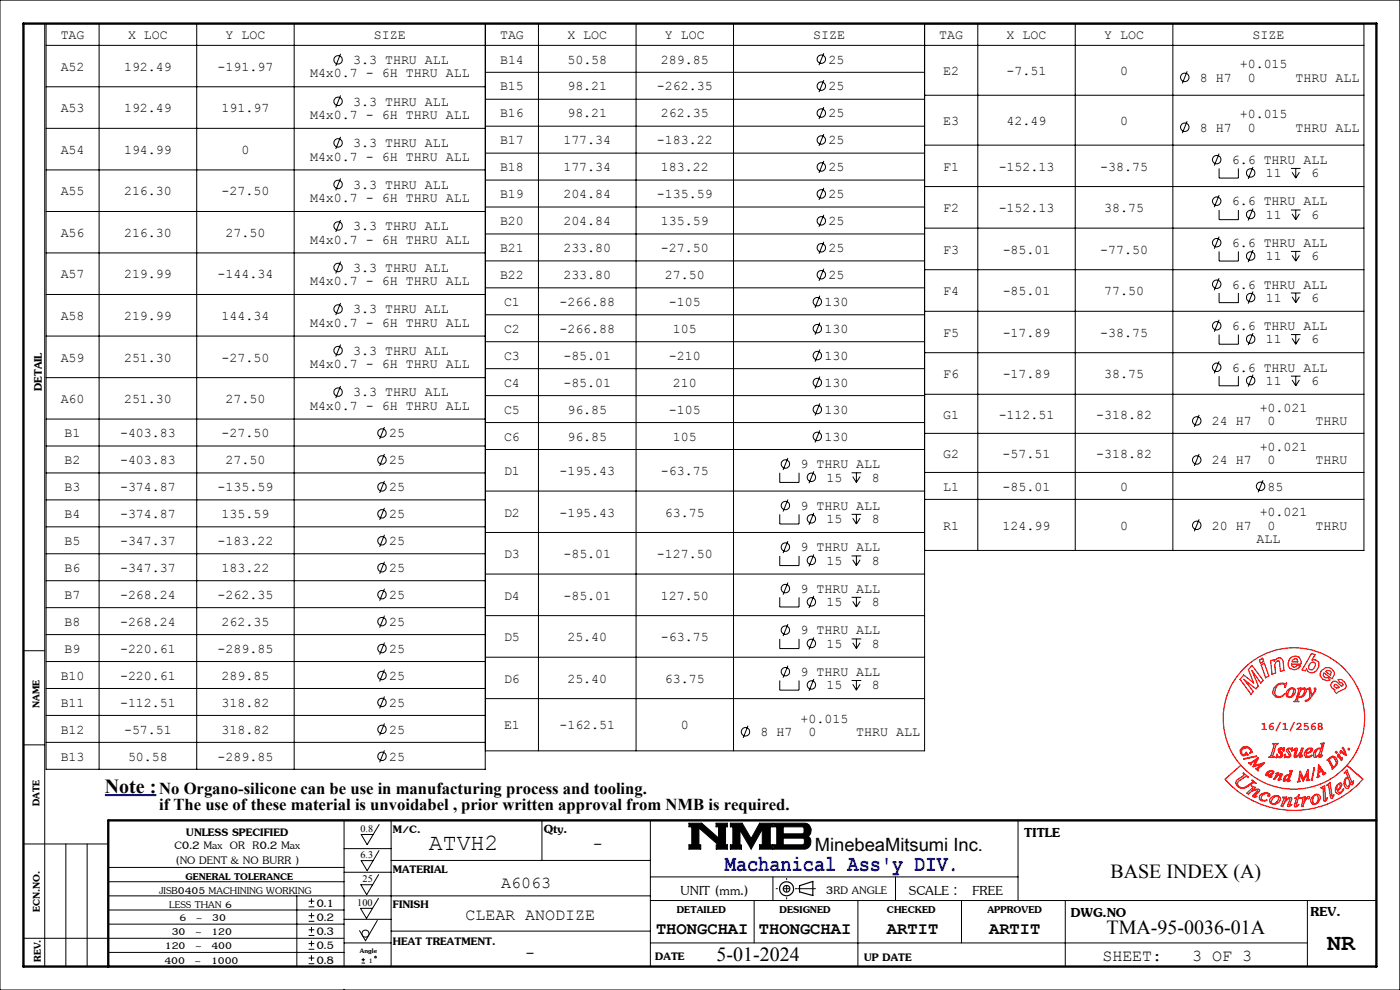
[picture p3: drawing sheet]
<svg xmlns="http://www.w3.org/2000/svg" width="297mm" height="210mm" viewBox="0 0 297 210" stroke-linecap="round" stroke-linejoin="round" font-family="sans-serif">
<g fill="none" stroke="#000" stroke-width=".21">
<path d="M0 0h297v210h-297zM9.5 5v200M9.8 18.4h93.1M9.8 9.6h279.5M21 5v158.2M41.7 5v158.2M62.4 5v158.2M72.2 11.4l-1 2.6M103 5v154.3h93.1v-154.3h-186.3v158.2h93.1v-158.2M103 15.3h93.1M114.2 5v154.3M134.9 5v154.3"/>
<path d="M155.6 5v154.3M174.8 11.3l-1.1 2.5M174.8 17l-1.1 2.5M196.1 5h93.2v111.8h-93.2M207.4 5v111.8M228.1 5v111.8M248.8 5v111.8M251.8 15.1l-1 2.6M9.8 27.2h93.1M9.8 36h93.1M72.2 20.2l-1 2.6M72.2 29l-1 2.6"/>
<path d="M72.2 37.8l-1 2.6M103 21.1h93.1M103 26.8h93.1M103 32.5h93.1M103 38.2h93.1M174.8 22.7l-1.1 2.6M174.8 28.4l-1.1 2.6M174.8 34.1l-1.1 2.6M174.8 39.9l-1.1 2.5M196.1 20.2h93.2M196.1 30.8h93.2M196.1 39.6h93.2"/>
<path d="M251.8 25.7l-1 2.5M258.6 35.7v2.1h4.1v-2.1M258.6 32.6l-1 2.5M265.8 35.4l-1 2.6M273.9 35.7h2M274.1 36.5l.8 1.3M274.9 35.7v2.1M275.7 36.5l-.8 1.3M9.8 44.9h93.1M9.8 53.6h93.1M72.2 46.7l-1 2.5M72.2 55.5l-1 2.5"/>
<path d="M103 43.9h93.1M103 49.6h93.1M103 55.3h93.1M174.8 45.6l-1.1 2.5M174.8 51.3l-1.1 2.5M174.8 57l-1.1 2.6M196.1 48.4h93.2M196.1 57.2h93.2M258.6 44.5v2.1h4.1v-2.1M258.6 53.3v2.1h4.1v-2.1M258.6 41.4l-1 2.5M258.6 50.2l-1 2.6"/>
<path d="M258.6 59l-1 2.6M265.8 44.2l-1 2.6M265.8 53l-1 2.6M273.9 44.5h2M273.9 53.3h2M274.1 45.4l.8 1.2M274.1 54.2l.8 1.2M274.9 44.5v2.1M274.9 53.3v2.1M275.7 45.4l-.8 1.2M275.7 54.2l-.8 1.2M9.8 62.5h93.1"/>
<path d="M9.8 71.3h93.1M72.2 64.3l-1 2.5M72.2 73.1l-1 2.5M103 61.1h93.1M103 66.8h93.1M103 72.5h93.1M103 78.2h93.1M173.9 62.7l-1 2.6M173.9 68.4l-1 2.6M173.9 74.1l-1 2.6M173.9 79.9l-1 2.5M196.1 66h93.2"/>
<path d="M196.1 74.8h93.2M258.6 62.2v2h4.1v-2M258.6 71v2h4.1v-2M258.6 79.8v2h4.1v-2M258.6 67.8l-1 2.6M258.6 76.7l-1 2.5M265.8 61.8l-1 2.6M265.8 70.7l-1 2.5M265.8 79.5l-1 2.5M273.9 62.2h2M273.9 71h2M273.9 79.8h2"/>
<path d="M274.1 63l.8 1.2M274.1 71.8l.8 1.2M274.9 62.2v2M274.9 71v2M274.9 79.8v2M275.7 63l-.8 1.2M275.7 71.8l-.8 1.2M9.8 80.1h93.1M9.8 88.9h93.1M9.8 94.6h93.1M72.2 81.9l-1 2.5M81.6 90.6l-1.1 2.5"/>
<path d="M81.6 96.3l-1.1 2.5M103 83.9h93.1M103 89.6h93.1M103 95.3h93.1M167.1 97.1l-1 2.6M172.6 100l-1 2.5M173.9 85.6l-1 2.6M173.9 91.3l-1 2.6M196.1 83.6h93.2M196.1 91.9h93.2M254.4 88l-1 2.5M254.4 96.3l-1 2.5"/>
<path d="M274.1 80.6l.8 1.2M275.7 80.6l-.8 1.2M9.8 100.3h93.1M9.8 106h93.1M9.8 111.8h93.1M9.8 117.5h93.1M81.6 102l-1.1 2.6M81.6 107.7l-1.1 2.6M81.6 113.4l-1.1 2.6M81.6 119.2l-1.1 2.5M103 104.2h93.1M103 113h93.1"/>
<path d="M165.4 100.3v2h4.1v-2M165.4 109.1v2.1h4.1v-2.1M165.4 117.9v2.1h4.1v-2.1M167.1 106l-1 2.5M167.1 114.8l-1 2.5M172.6 108.8l-1 2.5M172.6 117.6l-1 2.5M180.7 100.3h2M180.7 109.1h2M180.7 117.9h2M180.9 101.1l.8 1.2M180.9 109.9l.8 1.3"/>
<path d="M180.9 118.7l.8 1.3M181.7 100.3v2M181.7 109.1v2.1M181.7 117.9v2.1M182.5 101.1l-.8 1.2M182.5 109.9l-.8 1.3M182.5 118.7l-.8 1.3M196.1 100.2h93.2M196.1 105.9h93.2M254.4 110.2l-1 2.5M267.9 101.9l-1 2.5M5 138h4.5"/>
<path d="M9.8 123.2h93.1M9.8 128.9h93.1M9.8 134.6h93.1M81.6 124.9l-1.1 2.5M81.6 130.6l-1.1 2.5M81.6 136.3l-1.1 2.5M103 121.8h93.1M103 130.6h93.1M103 139.4h93.1M165.4 126.7v2.1h4.1v-2.1M165.4 135.5v2.1h4.1v-2.1M167.1 123.6l-1 2.5"/>
<path d="M167.1 132.4l-1 2.5M172.6 126.4l-1 2.6M172.6 135.2l-1 2.6M180.7 126.7h2M180.7 135.5h2M180.9 127.6l.8 1.2M180.9 136.3l.8 1.3M181.7 126.7v2.1M181.7 135.5v2.1M182.5 127.6l-.8 1.2M182.5 136.3l-.8 1.3M5 158h4.5"/>
<path d="M9.8 140.3h93.1M9.8 146h93.1M9.8 151.8h93.1M9.8 157.5h93.1M81.6 142l-1.1 2.6M81.6 147.7l-1.1 2.6M81.6 153.4l-1.1 2.6M81.6 159.2l-1.1 2.5M103 148.2h93.1M158.7 153.9l-1 2.6M165.4 144.3v2.1h4.1v-2.1M167.1 141.2l-1 2.5"/>
<path d="M172.6 144l-1 2.6M180.7 144.3h2M180.9 145.2l.8 1.2M181.7 144.3v2.1M182.5 145.2l-.8 1.2M5 179h18M14 179v26M18.5 179v26M73 174v31M80.4 174.9l-2.5 4.3-1.3-2.2h2.6M83 174v31M115 174v8.5"/>
<path d="M138 174v31M146.2 174.6h2.7l3.5 3.2v-2.4h-.5v-.8h2.4v.8h-.4v3.8h.4v.9h-2.4v-.9h.5l-4.1-3.6v3.6h.4v.9h-2.5v-.9h.6v-3.8h-.6zM154.9 174.6h2.5l1.9 3.3 1.8-3.3h2.8v.8h-.5v3.8h.5v.9h-2.8v-.9h.6v-3.3l-2.4 4.2-2.3-4v3.2h.3v.8h-2.4v-.9h.6v-3.8h-.6zM164.1 174.6l7.2 .1a1.6 1.6 0 0 1 .4 2.5l-.4 .2a1.48 1.48 0 0 1 .7 1.6 1.48 1.48 0 0 1-1.4 1.1h-6.5v-.9h.7v-3.8h-.7zM166.2 175.4h4.2l.2 .3v.9l-.3 .3h-4.1zM166.2 177.8h4.2l.2 .3v.9l-.3 .2h-4.1zM216 174v17M5 199h68M22.9 184h50.1M23 190h115M23 196h50M23 193h50"/>
<path d="M23 187h50M63 190v15M65.5 192.4h1.2M65.5 191.2h1.2M65.5 195.4h1.2M65.5 194.2h1.2M65.5 198.4h1.2M65.5 197.2h1.2M66.1 190.6v1.2M66.1 193.6v1.2M66.1 196.6v1.2M66.1 199.6v1.2"/>
<path d="M73 195h10M73 185h10M73 180h10M80 195.3l-2.5 4.3-1.2-2.2M80.3 190.6l-2.5 4.2-1.3-2.1h2.5M80.3 185.5l-2.5 4.3-1.2-2.1h2.5M80.4 180.4l-2.5 4.3-1.3-2.1h2.6M83 197.5h55M83 182.5h55M138 186h78M138 191h154M160 191v9"/>
<path d="M164 186v5M182 191v14M190 186v5M204 191v9M226 191v14M277.4 191v14M23 202h50M65.5 201.4h1.2M65.5 200.2h1.2M65.5 204.4h1.2M65.5 203.2h1.2M66.1 202.6v1.2"/>
<path d="M73 200h10M76.7 204.3h.7M76.7 203.6h.7M77 203.2v.7M138 200h139.4"/>
<circle cx="71.7" cy="12.7" r=".89"/>
<circle cx="174.2" cy="18.3" r=".89"/>
<circle cx="174.2" cy="12.6" r=".89"/>
<circle cx="251.3" cy="16.4" r=".9"/>
<circle cx="71.7" cy="30.3" r=".9"/>
<circle cx="71.7" cy="39.1" r=".9"/>
<circle cx="71.7" cy="21.5" r=".89"/>
<circle cx="174.2" cy="29.7" r=".9"/>
<circle cx="174.2" cy="35.4" r=".9"/>
<circle cx="174.2" cy="24" r=".89"/>
<circle cx="251.3" cy="27" r=".9"/>
<circle cx="258.1" cy="33.9" r=".89"/>
<circle cx="265.3" cy="36.7" r=".89"/>
<circle cx="71.7" cy="56.8" r=".89"/>
<circle cx="71.7" cy="47.9" r=".89"/>
<circle cx="174.2" cy="46.9" r=".9"/>
<circle cx="174.2" cy="52.6" r=".9"/>
<circle cx="174.2" cy="41.1" r=".9"/>
<circle cx="174.2" cy="58.3" r=".9"/>
<circle cx="258.1" cy="51.5" r=".9"/>
<circle cx="258.1" cy="42.7" r=".89"/>
<circle cx="265.3" cy="54.3" r=".9"/>
<circle cx="265.3" cy="45.5" r=".89"/>
<circle cx="71.7" cy="65.6" r=".9"/>
<circle cx="71.7" cy="74.4" r=".9"/>
<circle cx="173.4" cy="64" r=".9"/>
<circle cx="173.4" cy="69.7" r=".9"/>
<circle cx="173.4" cy="75.4" r=".9"/>
<circle cx="258.1" cy="60.3" r=".9"/>
<circle cx="258.1" cy="69.1" r=".89"/>
<circle cx="258.1" cy="77.9" r=".89"/>
<circle cx="265.3" cy="63.1" r=".9"/>
<circle cx="265.3" cy="71.9" r=".89"/>
<circle cx="71.7" cy="83.2" r=".89"/>
<circle cx="81" cy="91.9" r=".89"/>
<circle cx="81" cy="97.6" r=".89"/>
<circle cx="166.6" cy="98.4" r=".9"/>
<circle cx="173.4" cy="92.6" r=".9"/>
<circle cx="173.4" cy="81.1" r=".9"/>
<circle cx="173.4" cy="86.9" r=".9"/>
<circle cx="253.9" cy="89.3" r=".89"/>
<circle cx="253.9" cy="97.6" r=".89"/>
<circle cx="265.3" cy="80.7" r=".89"/>
<circle cx="81" cy="109" r=".89"/>
<circle cx="81" cy="103.3" r=".89"/>
<circle cx="81" cy="114.7" r=".89"/>
<circle cx="166.6" cy="107.2" r=".89"/>
<circle cx="166.6" cy="116.1" r=".89"/>
<circle cx="172.1" cy="101.2" r=".9"/>
<circle cx="172.1" cy="118.9" r=".89"/>
<circle cx="172.1" cy="110.1" r=".89"/>
<circle cx="253.9" cy="111.4" r=".89"/>
<circle cx="267.4" cy="103.2" r=".9"/>
<circle cx="81" cy="120.4" r=".89"/>
<circle cx="81" cy="126.1" r=".89"/>
<circle cx="81" cy="131.9" r=".89"/>
<circle cx="81" cy="137.6" r=".89"/>
<circle cx="166.6" cy="133.7" r=".9"/>
<circle cx="166.6" cy="124.9" r=".9"/>
<circle cx="172.1" cy="127.7" r=".9"/>
<circle cx="172.1" cy="136.5" r=".9"/>
<circle cx="81" cy="154.7" r=".89"/>
<circle cx="81" cy="143.3" r=".89"/>
<circle cx="81" cy="149" r=".89"/>
<circle cx="158.1" cy="155.2" r=".9"/>
<circle cx="166.6" cy="142.5" r=".89"/>
<circle cx="172.1" cy="145.3" r=".89"/>
<circle cx="81" cy="160.4" r=".89"/>
<circle cx="77.5" cy="198.1" r=".75"/>
<circle cx="79.7" cy="203" r=".17"/>
</g>
<g fill="none" stroke="#000" stroke-width=".25">
<path d="M169.6 187.9l2.8-.9v3l-2.8-.8z"/>
<circle cx="166.9" cy="188.5" r=".7"/>
<circle cx="166.9" cy="188.5" r="1.48"/>
</g>
<g fill="none" stroke="#f00" stroke-width=".25">
<path d="M273.6 139.7l.5-.4 .7-.1 .8 .2 .4 1v.5h-2l.1 .4 .5 .3 .6-.5 .7 .2-.5 .5-.8 .3-.9-.3-.4-.5-.1-.5zM274.2 140l.6-.3 .4 .1 .1 .6h-1.2zM278.2 138.6l.8 .3-.7 1.1h.9l.6 .5v.9l-.6 1-.6 .3h-.7l-.4-.3-.4-.5-.2 .4-.7-.2zM263.6 158.5l.9-.2a1.82 1.82 0 0 1 1.2 1.3l-.6 .2 .3-.5-.2-.3-.5-.4-.9 .2-.4 .4 .1 .8 .2 .1 .7-.3v-.2l.4 .6-.3-.2-.7 .4-.6-.6-.1-.6zM265.6 141.1l2.4 3.2-.5 .6-1.9-2.7 1.3 3.3-.5 .6-2.5-2 2 2.6-.5 .5-2.3-3.1 .7-.9 2.2 1.7-1.2-2.8zM267.2 140l.7-.4 .2 .7-.7 .4zM267.5 141.1l.7-.4 1 2.7-.7 .4zM269.6 140.2l.7-.3v.4l.9-.7h.5a2.85 2.85 0 0 1 .7 2.6l-.8 .2-.1-1.6a.43 .43 0 0 0-.1-.5 .43 .43 0 0 0-.5 0l-.4 .6 .1 1.9-.8 .2zM270 157.7h1.1l-.4 .4-.6 2-.1 .3 .4 .2h-1.3l.5-.3 .6-2 .1-.4zM271 145.2l1-.3h.9l-.3 .9a.67 .67 0 0 0-.2-.7 .67 .67 0 0 0-.8 0 1.69 1.69 0 0 0-.9 2.4 1.34 1.34 0 0 0 1.9-.3l-.5 .5-.8 .3-.6-.1-.5-.5-.2-.6 .2-.8zM271.4 158.8l1.1-.1-.2 .6-.1-.3-.4-.2-.3 .2 .6 1.1a.84 .84 0 0 1-1.2 .5l-.1 .1 .1-.7 .1 .4 .4 .2 .4-.2v-.3l-.6-.8zM273.1 158.8l1.1-.1-.1 .6-.2-.3-.3-.2-.3 .2 .6 1.1a.84 .84 0 0 1-1.3 .5l-.1 .1 .1-.7 .2 .4 .4 .2 .3-.2v-.3l-.6-.8z"/>
<path d="M273.2 146.4a.87 .87 0 0 1 .9-.5 .87 .87 0 0 1 .7 .7 1.43 1.43 0 0 1-1.3 1.4l-.4-.2a1.04 1.04 0 0 1 .1-1.4zM273.7 146.2l.4-.2 .3 .2a1.47 1.47 0 0 1-.8 1.6l-.3-.1a1.51 1.51 0 0 1 .4-1.5zM274.6 158.9l.4-.2 .2 .1-.4 1.6a2.08 2.08 0 0 0 1.3-1.7h.3l-.5 1.7 .5-.2-.5 .5h-.2l.2-1.1-.7 .9-.6 .2a1.69 1.69 0 0 1 .2-1.6v-.2l-.3 .3zM275.2 146v.1M275.2 146.1l.8-.2-.2 .5 .4-.3 .4-.2a.49 .49 0 0 1 .5 .6 1.31 1.31 0 0 1-1.7 1.3l-.2 .8 .3 .2h-1l.4-.3 .6-2.1v-.3zM275.9 146.4l.6-.3a.59 .59 0 0 1 .2 .8l-.4 .7-.7 .2-.1-.1zM277.1 159.1a.83 .83 0 0 1 1.4-.1 1.55 1.55 0 0 1-1.4 .9l.1 .4 .3 .2 .9-.3-1 .5-.5-.1a1.09 1.09 0 0 1 .2-1.5zM277.3 146.1l.7-.2 .2 1.7 .8-1.2a.25 .25 0 0 1-.2-.2 .25 .25 0 0 1 .2-.3l.1 .1a2.95 2.95 0 0 1-1.3 2.3l-.8 .5-.1-.1 .2-.2 .2 .1 .6-.7-.2-1.6zM277.4 159.1l.6-.3 .2 .2a1.16 1.16 0 0 1-1.1 .7zM278 140.7l.3-.2 .4-.1 .3 .3v.5l-.3 .7-.4 .2h-.3l-.4-.3v-.5zM279.5 158.9l.4-.1 .2 .1a1.43 1.43 0 0 1-1 1.5 .83 .83 0 0 1 .2-1.1zM280.2 157.7l.7-.1-.8 2.8 .5-.2-.2 .3-.4 .2-.2-.2 .1-.5-.3 .4-.6 .3a.76 .76 0 0 1-.2-1.3l.6-.6a.63 .63 0 0 1 .8 0l.2-.7a.22 .22 0 0 0 .1-.3 .22 .22 0 0 0-.3 0z"/>
<path d="M280.3 142.3l.9-.7a1.44 1.44 0 0 1 1.9 1.5l-.6 .9-1.6-1.2-.2 .4 .3 .5h.7l.5 .5-.7 .2-.9-.3-.5-.7v-.6zM281.2 142.4l.4-.2 .6 .1 .2 .3-.2 .6zM282.6 144.7a.97 .97 0 0 1 1.5 .4l.5 .5 .2-.1v-.5l-.5-.2-.5-.7h.8l.7 .6 .3 .7a1.68 1.68 0 0 1-1.4 1.2l-.7 .5-.4-.6 .2-.2-.8-.5-.2-.5zM283.1 145.2a1.1 1.1 0 0 1 1.1 .6l-.6 .2-.5-.3zM283.4 159.4l.3 .2-.2 .2-.2-.2zM284.8 158.6l.1-.1a2.17 2.17 0 0 1 .6 1.8l-1.1-.7-.1 .2 .1-.6 1 .6zM286.1 158.7l.2 .1-.1 .3-.2-.1zM263.2 162.3a15 15 0 0 1 .9-20.7 15 15 0 0 1 20.8 0 15 15 0 0 1 .9 20.7M263.2 162.3a15.1 15.1 0 0 0 22.6 0M263.2 162.3l-3.3 3a19.5 19.5 0 0 0 29.2 0l-3.4-3M263.7 164l1.2 .8-.6-.1-1.2 .7a.82 .82 0 0 0-.6 .9 .82 .82 0 0 0 .7 .7 2.73 2.73 0 0 0 2.4-1l.2-.2-.2-.3 .9 .6h-.6l-1.2 .7a1.51 1.51 0 0 1-1.5 .4 1.51 1.51 0 0 1-1.1-1.2l.4-.6 1.4-1zM263.8 160.9l2.7-.5 .1 .1-2.7 .5z"/>
<path d="M264.9 161.8h.4l1.6-1.1-.7 1.7 2.1-.6-1.5 1.4 .1 .3-.6-.5h.3l1-.9-1.7 .6 .6-1.5-1.1 .8-.1 .2zM265.5 166.7l.8 .3-.7 .7 .3-.1a1.08 1.08 0 0 1 1.3 0v.2l-1.1 1.1h.6l-.9 .1-.1-.2 1.1-1.2a2.19 2.19 0 0 0-2 .8l-.3-.1 1-1a.31 .31 0 0 0 .2-.3 .31 .31 0 0 0-.2-.3zM267.6 168.4a1.35 1.35 0 0 1 1.8 .2l-.2 .4a.25 .25 0 0 1-.2-.3 .25 .25 0 0 1 .2-.2l-.1-.1a1.16 1.16 0 0 0-1.6 1.1 1.24 1.24 0 0 0 1.3 .2l-.5 .2h-.7l-.4-.3-.1-.6zM269.1 163.6l.9-.1 .3 .2-.7 1 .2 .1h-.6l.3-.4-1 .1v-.3zM269.3 163.8l.2-.2 .4 .1a.94 .94 0 0 1-1.1 .7zM269.7 169.2a1.06 1.06 0 0 1 1.1-.5 1.06 1.06 0 0 1 .8 .9 1.4 1.4 0 0 1-2.1 .7l-.2-.6zM270.1 169.2l.4-.3h.5l.3 .2a1.3 1.3 0 0 1-1.3 1.4l-.3-.2v-.3zM270.7 164.1l.6-.2-.3 .6 .4-.3 .6-.1v.1l-.5 1.1h.3l-.6 .2 .5-1.2a1.46 1.46 0 0 0-1.2 .9l-.3 .1 .7-1.2zM272.1 169.1l.8-.1-.3 1 .2-.3a1.24 1.24 0 0 1 1.2-.5v.4l-.5 1.3 .6-.2-.8 .4-.1-.2 .4-1.5a2.04 2.04 0 0 0-1.4 1.6l-.4-.1 .7-1.6zM272.9 164.6l.3-.1 .2 .2a.93 .93 0 0 1-.9 .8zM273.6 163.5h.5l-.7 2.1h.3l-.6 .2 .1-.5-.9 .4-.1-.3 .3-.7 .4-.3h.6l.3-.6zM274.7 169.3l.5-.3 .3-.4-.1 .6h.5l-.1 .1-.4 .1-.4 1.5 .6-.2-.8 .5h-.1l-.1-.4 .4-1.4z"/>
<path d="M275.8 163.6l-.3 2-.3 .3 .6-.1-.1-.2 .1-1.3 .7 1.4 .7-1.7 .1 1.3-.2 .3 .7-.1-.2-.2-.1-2-1 1.9-.6-1.6M276 169.2l.9-.2-.3 1.1a1.42 1.42 0 0 1 1.2-1.2l-.1 .5-.3-.1-.5 .4-.4 1.4h-.4l.3-1.7zM278.6 168.9a.85 .85 0 0 1 1.5 0 1.43 1.43 0 0 1-1.6 1.7l-.4-.4a1.29 1.29 0 0 1 .5-1.3zM278.8 162.8h.1l-.7 2.8zM278.8 168.8l.3-.2 .4 .1a1.4 1.4 0 0 1-.5 1.8h-.3a1.57 1.57 0 0 1 .1-1.7zM279.7 162.3l1.3 1.6 .2 .2-.5 .3-.3-.7h-.2l-.5 .3v.5l.3 .2-.6 .3zM279.8 162.8l.4 .6-.3 .3zM280.2 167.1l.8-.4 .2 3 .4-.4-.5 .7-.3-.3-.1-2.6zM281.4 166.6l.8-.6 .4 3 .4-.4-.4 .8-.3-.1-.4-2.8zM281.5 161.2l1.3-.8 .6 .3 .4 .8-.1 .6-1.1 1.1v-.4l-.8-1.4zM281.8 161.3v.1M282.1 160.9l.7-.3 .3 .3 .4 .9-.3 .6-.3 .3-.9-1.5z"/>
<path d="M283.7 166.5l.6-.4 .3 .1a1.67 1.67 0 0 1-.9 1.6l.4 .3 .4-.1 .5-.7a1.27 1.27 0 0 1-1 1.2 1.21 1.21 0 0 1-.3-2zM283.7 166.6l.5-.3a.92 .92 0 0 1-.5 1.4l-.1-.7zM283.9 160.3l-.1 .3v-.7l.2 .1 .6 1 .1-.3h.1l-.2 .7-.7-1M285.6 165.1l.3-.1a1.46 1.46 0 0 1 .2 1.8l-.2 .1a1.31 1.31 0 0 1-.3-1.8zM285.7 163.3l1.2 2.8 .3-.5-.1 .4-.3 .5-.2-.1-.2-.5v.6l-.3 .6a.47 .47 0 0 1-.7-.1 1.58 1.58 0 0 1 .3-2.1h.3l-.3-.8a.23 .23 0 0 0-.2-.2 .23 .23 0 0 0-.3 .2z"/>
</g>
<path d="M164.6 188.5h4.4M166.9 186.3v4.4" fill="none" stroke="#000" stroke-width=".21" stroke-dasharray="15.2 1.3 1.3 1.3" stroke-dashoffset="15"/>
<path d="M169.2 188.5h3.8" fill="none" stroke="#000" stroke-width=".21" stroke-dasharray="15.2 1.3 1.3 1.3"/>
<path d="M5 5h287v200h-287zM292 174h-269v31M73 210v.1" fill="none" stroke="#000" stroke-width=".5"/>
<g fill="#000">
<path d="M146.2 174.6v.8h.6v3.8h-.6v.9h2.5v-.9h-.4v-3.6l4.1 3.6h-.5v.9h2.4v-.9h-.4v-3.8h.4v-.8h-2.4v.8h.5v2.4l-3.5-3.2zM154.9 174.6v.8h.6v3.8h-.6v.9h2.4v-.8h-.3v-3.2l2.3 4 2.4-4.2v3.3h-.6v.9h2.8v-.9h-.5v-3.8h.5v-.8h-2.8l-1.8 3.3-1.9-3.3z" fill-rule="evenodd"/>
<path d="M166.2 177.8h4.2l.2 .3v.8l-.3 .3h-4.1zM164.1 174.6v.8h.7v3.8h-.7v.9l7.1-.1 .5-.4 .3-.8v-.8l-.3-.4-.4-.2a1.49 1.49 0 0 0 .8-1.6 1.49 1.49 0 0 0-1.3-1.2zM166.2 175.4h4.1l.3 .2v1l-.3 .3h-4.1z" fill-rule="evenodd"/>
</g>
<path d="M22.2 168.7h11" fill="none" stroke="#00f" stroke-width=".45"/>
<g font-size="4.9">
<text x="91" y="180.3">ATVH2</text>
<text x="281.6" y="201.5">NR</text>
</g>
<text font-size="4.9" fill="#00f" x="153.8" y="184.8">Machanical Ass'y DIV.</text>
<g font-size="4.2">
<text x="22.2" y="168.1">Note :</text>
<text x="217.3" y="177.6">TITLE</text>
<text x="144.4" y="189.8">UNIT (mm.)</text>
<text x="192.8" y="189.8">SCALE :</text>
<text x="206.3" y="189.8">FREE</text>
<text x="235.6" y="186.3">BASE INDEX (A)</text>
<text x="227.2" y="194.4">DWG.NO</text>
<text x="278" y="194.3">REV.</text>
<text x="152" y="203.9">5-01-2024</text>
<text x="234.8" y="198.2">TMA-95-0036-01A</text>
</g>
<g font-size="3.9">
<text x="115.3" y="176.8">Qty.</text>
<text x="172.9" y="180.6">MinebeaMitsumi Inc.</text>
</g>
<g font-size="3.6">
<text x="139.2" y="198.2">THONGCHAI</text>
<text x="161" y="198.2">THONGCHAI</text>
<text x="188.2" y="198.2">ARTIT</text>
<text x="209.8" y="198.2">ARTIT</text>
</g>
<g font-size="3.5">
<text x="8.9" y="83" transform="rotate(-90 8.9 83)">DETAIL</text>
<text x="33.8" y="168.4">No Organo-silicone can be use in manufacturing process and tooling.</text>
<text x="33.8" y="171.9">if The use of these material is unvoidabel , prior written approval from NMB is required.</text>
<text x="39.5" y="177.3">UNLESS SPECIFIED</text>
<text x="83.3" y="176.7">M/C.</text>
<text x="37" y="180.2">C0.2 Max OR R0.2 Max</text>
<text x="37.2" y="183.3">(NO DENT &amp; NO BURR )</text>
<text x="83.3" y="185.2">MATERIAL</text>
<text x="125.8" y="180.2">-</text>
<text x="106.3" y="188.3">A6063</text>
<text x="175.2" y="189.7">3RD ANGLE</text>
<text x="67.1" y="192.3">0.1</text>
<text x="67.1" y="195.4">0.2</text>
<text x="83.3" y="192.6">FINISH</text>
<text x="98.7" y="195.2">CLEAR ANODIZE</text>
<text x="67.1" y="198.4">0.3</text>
<text x="67.1" y="201.3">0.5</text>
<text x="83.3" y="200.5">HEAT TREATMENT.</text>
<text x="111.4" y="203.2">-</text>
<text x="139" y="203.7">DATE</text>
<text x="183.3" y="203.9">UP DATE</text>
<text x="233.9" y="203.8">SHEET:</text>
<text x="252.9" y="203.8">3 OF 3</text>
<text x="67.1" y="204.4">0.8</text>
</g>
<g font-size="3.2">
<text x="8.4" y="150.2" transform="rotate(-90 8.4 150.2)">NAME</text>
<text x="8.4" y="171" transform="rotate(-90 8.4 171)">DATE</text>
<text x="33.8" y="189.5">JISB0405 MACHINING WORKING</text>
<text x="39.4" y="186.6">GENERAL TOLERANCE</text>
<text x="8.4" y="193.4" transform="rotate(-90 8.4 193.4)">ECN.NO.</text>
<text x="35.9" y="192.7">LESS THAN 6</text>
<text x="38.1" y="195.3">6 ~ 30</text>
<text x="143.6" y="193.7">DETAILED</text>
<text x="165.4" y="193.7">DESIGNED</text>
<text x="188.2" y="193.7">CHECKED</text>
<text x="209.5" y="193.7">APPROVED</text>
<text x="35" y="201.3">120 ~ 400</text>
<text x="36.4" y="198.3">30 ~ 120</text>
<text x="8.7" y="204.1" transform="rotate(-90 8.7 204.1)">REV.</text>
<text x="34.9" y="204.5">400 ~ 1000</text>
</g>
<g font-size="2.8">
<text x="12.9" y="8.3">TAG</text>
<text x="27.2" y="8.3">X LOC</text>
<text x="47.9" y="8.3">Y LOC</text>
<text x="79.3" y="8.3">SIZE</text>
<text x="106.1" y="8.3">TAG</text>
<text x="120.4" y="8.3">X LOC</text>
<text x="141.1" y="8.3">Y LOC</text>
<text x="172.5" y="8.3">SIZE</text>
<text x="199.3" y="8.3">TAG</text>
<text x="213.6" y="8.3">X LOC</text>
<text x="234.2" y="8.3">Y LOC</text>
<text x="265.7" y="8.3">SIZE</text>
<text x="12.9" y="15">A52</text>
<text x="26.3" y="15">192.49</text>
<text x="46.2" y="15">-191.97</text>
<text x="65.8" y="16.4">M4x0.7 - 6H THRU ALL</text>
<text x="74.9" y="13.6">3.3 THRU ALL</text>
<text x="106.1" y="13.5">B14</text>
<text x="120.4" y="13.5">50.58</text>
<text x="140.2" y="13.5">289.85</text>
<text x="175.7" y="13.5">25</text>
<text x="200.1" y="15.9">E2</text>
<text x="213.6" y="15.9">-7.51</text>
<text x="237.6" y="15.9">0</text>
<text x="254.5" y="17.3">8 H7</text>
<text x="263" y="14.5">+0.015</text>
<text x="264.7" y="17.3">0</text>
<text x="274.9" y="17.3">THRU ALL</text>
<text x="12.9" y="23.8">A53</text>
<text x="26.3" y="23.8">192.49</text>
<text x="47" y="23.8">191.97</text>
<text x="74.9" y="22.4">3.3 THRU ALL</text>
<text x="106.1" y="19.2">B15</text>
<text x="120.4" y="19.2">98.21</text>
<text x="139.4" y="19.2">-262.35</text>
<text x="175.7" y="19.2">25</text>
<text x="65.8" y="25.2">M4x0.7 - 6H THRU ALL</text>
<text x="106.1" y="24.9">B16</text>
<text x="120.4" y="24.9">98.21</text>
<text x="140.2" y="24.9">262.35</text>
<text x="175.7" y="24.9">25</text>
<text x="200.1" y="26.5">E3</text>
<text x="213.6" y="26.5">42.49</text>
<text x="237.6" y="26.5">0</text>
<text x="254.5" y="27.9">8 H7</text>
<text x="263" y="25.1">+0.015</text>
<text x="264.7" y="27.9">0</text>
<text x="274.9" y="27.9">THRU ALL</text>
<text x="12.9" y="32.6">A54</text>
<text x="26.3" y="32.6">194.99</text>
<text x="51.2" y="32.6">0</text>
<text x="65.8" y="34.1">M4x0.7 - 6H THRU ALL</text>
<text x="74.9" y="31.2">3.3 THRU ALL</text>
<text x="106.1" y="30.6">B17</text>
<text x="119.5" y="30.6">177.34</text>
<text x="139.4" y="30.6">-183.22</text>
<text x="175.7" y="30.6">25</text>
<text x="261.3" y="34.8">6.6 THRU ALL</text>
<text x="12.9" y="41.5">A55</text>
<text x="26.3" y="41.5">216.30</text>
<text x="47" y="41.5">-27.50</text>
<text x="74.9" y="40">3.3 THRU ALL</text>
<text x="106.1" y="36.3">B18</text>
<text x="119.5" y="36.3">177.34</text>
<text x="140.2" y="36.3">183.22</text>
<text x="175.7" y="36.3">25</text>
<text x="200.1" y="36.2">F1</text>
<text x="211.9" y="36.2">-152.13</text>
<text x="233.4" y="36.2">-38.75</text>
<text x="268.5" y="37.6">11</text>
<text x="278.2" y="37.6">6</text>
<text x="65.8" y="42.9">M4x0.7 - 6H THRU ALL</text>
<text x="106.1" y="42">B19</text>
<text x="106.1" y="47.8">B20</text>
<text x="119.5" y="42">204.84</text>
<text x="119.5" y="47.8">204.84</text>
<text x="139.4" y="42">-135.59</text>
<text x="140.2" y="47.8">135.59</text>
<text x="175.7" y="42">25</text>
<text x="175.7" y="47.8">25</text>
<text x="200.1" y="45">F2</text>
<text x="211.9" y="45">-152.13</text>
<text x="234.3" y="45">38.75</text>
<text x="261.3" y="43.6">6.6 THRU ALL</text>
<text x="268.5" y="46.4">11</text>
<text x="278.2" y="46.4">6</text>
<text x="12.9" y="50.3">A56</text>
<text x="26.3" y="50.3">216.30</text>
<text x="47.9" y="50.3">27.50</text>
<text x="65.8" y="51.7">M4x0.7 - 6H THRU ALL</text>
<text x="74.9" y="48.8">3.3 THRU ALL</text>
<text x="106.1" y="53.5">B21</text>
<text x="119.5" y="53.5">233.80</text>
<text x="140.2" y="53.5">-27.50</text>
<text x="175.7" y="53.5">25</text>
<text x="200.1" y="53.8">F3</text>
<text x="212.7" y="53.8">-85.01</text>
<text x="233.4" y="53.8">-77.50</text>
<text x="261.3" y="52.4">6.6 THRU ALL</text>
<text x="12.9" y="59.1">A57</text>
<text x="26.3" y="59.1">219.99</text>
<text x="46.2" y="59.1">-144.34</text>
<text x="74.9" y="57.7">3.3 THRU ALL</text>
<text x="106.1" y="59.2">B22</text>
<text x="119.5" y="59.2">233.80</text>
<text x="141.1" y="59.2">27.50</text>
<text x="175.7" y="59.2">25</text>
<text x="268.5" y="55.2">11</text>
<text x="278.2" y="55.2">6</text>
<text x="65.8" y="60.5">M4x0.7 - 6H THRU ALL</text>
<text x="106.9" y="64.9">C1</text>
<text x="118.7" y="64.9">-266.88</text>
<text x="141.9" y="64.9">-105</text>
<text x="174.9" y="64.9">130</text>
<text x="200.1" y="62.6">F4</text>
<text x="212.7" y="62.6">-85.01</text>
<text x="234.3" y="62.6">77.50</text>
<text x="261.3" y="61.2">6.6 THRU ALL</text>
<text x="268.5" y="64">11</text>
<text x="278.2" y="64">6</text>
<text x="12.9" y="67.9">A58</text>
<text x="26.3" y="67.9">219.99</text>
<text x="47" y="67.9">144.34</text>
<text x="65.8" y="69.3">M4x0.7 - 6H THRU ALL</text>
<text x="74.9" y="66.5">3.3 THRU ALL</text>
<text x="106.9" y="70.6">C2</text>
<text x="118.7" y="70.6">-266.88</text>
<text x="142.8" y="70.6">105</text>
<text x="174.9" y="70.6">130</text>
<text x="200.1" y="71.4">F5</text>
<text x="212.7" y="71.4">-17.89</text>
<text x="233.4" y="71.4">-38.75</text>
<text x="261.3" y="70">6.6 THRU ALL</text>
<text x="12.9" y="76.7">A59</text>
<text x="26.3" y="76.7">251.30</text>
<text x="47" y="76.7">-27.50</text>
<text x="74.9" y="75.3">3.3 THRU ALL</text>
<text x="106.9" y="76.3">C3</text>
<text x="119.5" y="76.3">-85.01</text>
<text x="141.9" y="76.3">-210</text>
<text x="174.9" y="76.3">130</text>
<text x="268.5" y="72.8">11</text>
<text x="278.2" y="72.8">6</text>
<text x="65.8" y="78.1">M4x0.7 - 6H THRU ALL</text>
<text x="106.9" y="82.1">C4</text>
<text x="119.5" y="82.1">-85.01</text>
<text x="142.8" y="82.1">210</text>
<text x="174.9" y="82.1">130</text>
<text x="200.1" y="80.2">F6</text>
<text x="212.7" y="80.2">-17.89</text>
<text x="234.3" y="80.2">38.75</text>
<text x="261.3" y="78.8">6.6 THRU ALL</text>
<text x="268.5" y="81.7">11</text>
<text x="278.2" y="81.7">6</text>
<text x="12.9" y="85.5">A60</text>
<text x="26.3" y="85.5">251.30</text>
<text x="47.9" y="85.5">27.50</text>
<text x="65.8" y="86.9">M4x0.7 - 6H THRU ALL</text>
<text x="74.9" y="84.1">3.3 THRU ALL</text>
<text x="106.9" y="87.8">C5</text>
<text x="120.4" y="87.8">96.85</text>
<text x="141.9" y="87.8">-105</text>
<text x="174.9" y="87.8">130</text>
<text x="200.1" y="88.8">G1</text>
<text x="211.9" y="88.8">-112.51</text>
<text x="232.6" y="88.8">-318.82</text>
<text x="267.2" y="87.4">+0.021</text>
<text x="13.7" y="92.8">B1</text>
<text x="25.5" y="92.8">-403.83</text>
<text x="47" y="92.8">-27.50</text>
<text x="82.5" y="92.8">25</text>
<text x="106.9" y="93.5">C6</text>
<text x="120.4" y="93.5">96.85</text>
<text x="142.8" y="93.5">105</text>
<text x="174.9" y="93.5">130</text>
<text x="257.1" y="90.2">24 H7</text>
<text x="267.2" y="95.7">+0.021</text>
<text x="268.9" y="90.2">0</text>
<text x="279.1" y="90.2">THRU</text>
<text x="13.7" y="98.5">B2</text>
<text x="25.5" y="98.5">-403.83</text>
<text x="47.9" y="98.5">27.50</text>
<text x="82.5" y="98.5">25</text>
<text x="106.9" y="100.8">D1</text>
<text x="118.7" y="100.8">-195.43</text>
<text x="140.2" y="100.8">-63.75</text>
<text x="169.8" y="99.3">9 THRU ALL</text>
<text x="200.1" y="97.1">G2</text>
<text x="212.7" y="97.1">-57.51</text>
<text x="232.6" y="97.1">-318.82</text>
<text x="257.1" y="98.5">24 H7</text>
<text x="268.9" y="98.5">0</text>
<text x="279.1" y="98.5">THRU</text>
<text x="13.7" y="104.2">B3</text>
<text x="25.5" y="104.2">-374.87</text>
<text x="46.2" y="104.2">-135.59</text>
<text x="82.5" y="104.2">25</text>
<text x="175.3" y="102.2">15</text>
<text x="185" y="102.2">8</text>
<text x="200.1" y="104.1">L1</text>
<text x="212.7" y="104.1">-85.01</text>
<text x="237.6" y="104.1">0</text>
<text x="268.9" y="104.1">85</text>
<text x="13.7" y="109.9">B4</text>
<text x="25.5" y="109.9">-374.87</text>
<text x="47" y="109.9">135.59</text>
<text x="82.5" y="109.9">25</text>
<text x="106.9" y="109.6">D2</text>
<text x="118.7" y="109.6">-195.43</text>
<text x="141.1" y="109.6">63.75</text>
<text x="169.8" y="108.2">9 THRU ALL</text>
<text x="175.3" y="111">15</text>
<text x="185" y="111">8</text>
<text x="200.1" y="112.4">R1</text>
<text x="212.7" y="112.4">124.99</text>
<text x="237.6" y="112.4">0</text>
<text x="257.1" y="112.4">20 H7</text>
<text x="267.2" y="109.5">+0.021</text>
<text x="268.9" y="112.4">0</text>
<text x="279.1" y="112.4">THRU</text>
<text x="13.7" y="115.6">B5</text>
<text x="25.5" y="115.6">-347.37</text>
<text x="46.2" y="115.6">-183.22</text>
<text x="82.5" y="115.6">25</text>
<text x="106.9" y="118.4">D3</text>
<text x="119.5" y="118.4">-85.01</text>
<text x="139.4" y="118.4">-127.50</text>
<text x="169.8" y="117">9 THRU ALL</text>
<text x="175.3" y="119.8">15</text>
<text x="185" y="119.8">8</text>
<text x="266.6" y="115.2">ALL</text>
<text x="13.7" y="121.3">B6</text>
<text x="25.5" y="121.3">-347.37</text>
<text x="47" y="121.3">183.22</text>
<text x="82.5" y="121.3">25</text>
<text x="169.8" y="125.8">9 THRU ALL</text>
<text x="13.7" y="127.1">B7</text>
<text x="25.5" y="127.1">-268.24</text>
<text x="46.2" y="127.1">-262.35</text>
<text x="82.5" y="127.1">25</text>
<text x="106.9" y="127.2">D4</text>
<text x="119.5" y="127.2">-85.01</text>
<text x="140.2" y="127.2">127.50</text>
<text x="175.3" y="128.6">15</text>
<text x="185" y="128.6">8</text>
<text x="13.7" y="132.8">B8</text>
<text x="25.5" y="132.8">-268.24</text>
<text x="47" y="132.8">262.35</text>
<text x="82.5" y="132.8">25</text>
<text x="106.9" y="136">D5</text>
<text x="120.4" y="136">25.40</text>
<text x="140.2" y="136">-63.75</text>
<text x="169.8" y="134.6">9 THRU ALL</text>
<text x="175.3" y="137.4">15</text>
<text x="185" y="137.4">8</text>
<text x="13.7" y="138.5">B9</text>
<text x="25.5" y="138.5">-220.61</text>
<text x="46.2" y="138.5">-289.85</text>
<text x="82.5" y="138.5">25</text>
<text x="169.8" y="143.4">9 THRU ALL</text>
<text x="12.9" y="144.2">B10</text>
<text x="12.9" y="149.9">B11</text>
<text x="25.5" y="144.2">-220.61</text>
<text x="25.5" y="149.9">-112.51</text>
<text x="47" y="144.2">289.85</text>
<text x="47" y="149.9">318.82</text>
<text x="82.5" y="144.2">25</text>
<text x="82.5" y="149.9">25</text>
<text x="106.9" y="144.8">D6</text>
<text x="120.4" y="144.8">25.40</text>
<text x="141.1" y="144.8">63.75</text>
<text x="175.3" y="146.2">15</text>
<text x="185" y="146.2">8</text>
<text x="12.9" y="155.6">B12</text>
<text x="26.3" y="155.6">-57.51</text>
<text x="47" y="155.6">318.82</text>
<text x="82.5" y="155.6">25</text>
<text x="106.9" y="154.7">E1</text>
<text x="118.7" y="154.7">-162.51</text>
<text x="144.4" y="154.7">0</text>
<text x="169.8" y="153.3">+0.015</text>
<text x="12.9" y="161.4">B13</text>
<text x="27.2" y="161.4">50.58</text>
<text x="46.2" y="161.4">-289.85</text>
<text x="82.5" y="161.4">25</text>
<text x="161.3" y="156.1">8 H7</text>
<text x="171.5" y="156.1">0</text>
<text x="181.7" y="156.1">THRU ALL</text>
</g>
<text font-size="2.5" fill="#f00" x="267.5" y="154.8">16/1/2568</text>
<g font-size="2.1">
<text x="76.5" y="176.5">0.8</text>
<text x="76.5" y="182">6.3</text>
<text x="76.9" y="187.1">25</text>
<text x="75.8" y="192.2">100</text>
<text x="76.4" y="202.2">Angle</text>
<text x="78.2" y="204.3">1</text>
</g>
</svg>
